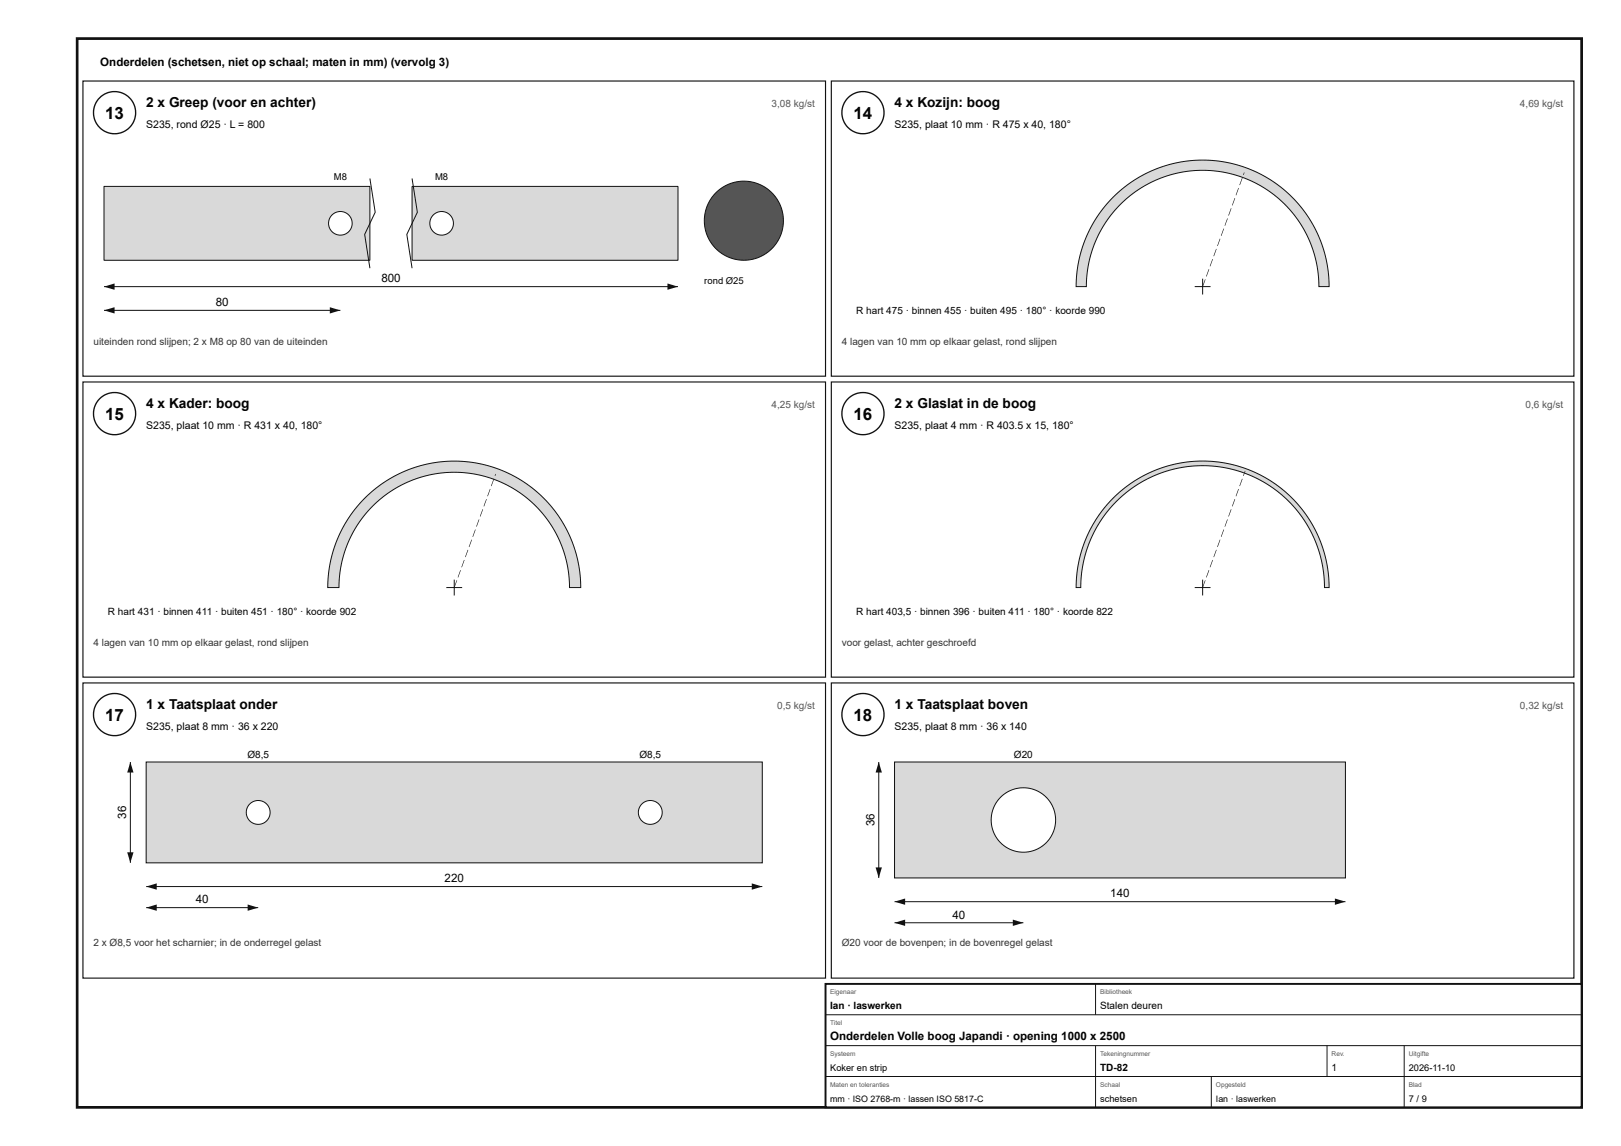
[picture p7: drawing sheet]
<svg xmlns="http://www.w3.org/2000/svg" width="420mm" height="297mm" viewBox="0 0 420 297" stroke-linecap="round" stroke-linejoin="round" font-family="sans-serif">
<path d="M20 10h390v277h-390z" fill="none" stroke="#111" stroke-width=".7" stroke-linecap="butt"/>
<path d="M21.5 21h192.5v76.5h-192.5z" fill="none" stroke="#111" stroke-width=".3"/>
<circle cx="29.7" cy="29.2" r="5.5" fill="#fff"/>
<circle cx="29.7" cy="29.2" r="5.5" fill="none" stroke="#111" stroke-width=".35"/>
<path d="M27 48.3h68.9v19.2h-68.9z" fill="#d7dadc"/>
<path d="M27 48.3h68.9v19.2h-68.9z" fill="none" stroke="#111" stroke-width=".26"/>
<path d="M106.8 48.3h68.9v19.2h-68.9z" fill="#d7dadc"/>
<path d="M95.9 46.3l1.4 8.7-2.8 5.8 1.4 8.7M106.8 48.3h68.9v19.2h-68.9zM106.8 46.3l1.4 8.7-2.7 5.8 1.3 8.7M27 74.3h148.7" fill="none" stroke="#111" stroke-width=".26"/>
<g fill="#111">
<path d="M27 74.3l2.7-.8v1.6z"/>
<path d="M173 73.5l2.7 .8-2.7 .8z"/>
</g>
<circle cx="88.2" cy="57.9" r="3.1" fill="#fff"/>
<circle cx="88.2" cy="57.9" r="3.1" fill="none" stroke="#111" stroke-width=".26"/>
<circle cx="114.5" cy="57.9" r="3.1" fill="#fff"/>
<g fill="none" stroke="#111" stroke-width=".26">
<path d="M27 80.4h61.2"/>
<circle cx="114.5" cy="57.9" r="3.1"/>
</g>
<g fill="#111">
<path d="M27 80.4l2.7-.8v1.6z"/>
<path d="M85.5 79.6l2.7 .8-2.7 .8z"/>
</g>
<circle cx="192.8" cy="57.2" r="10.2" fill="#555"/>
<circle cx="192.8" cy="57.2" r="10.2" fill="none" stroke="#111" stroke-width=".26"/>
<path d="M215.5 21h192.5v76.5h-192.5z" fill="none" stroke="#111" stroke-width=".3"/>
<circle cx="223.7" cy="29.2" r="5.5" fill="#fff"/>
<circle cx="223.7" cy="29.2" r="5.5" fill="none" stroke="#111" stroke-width=".35"/>
<path d="M288.6 51.1l3.6-3.2 4.1-2.5 4.4-2 4.7-1.3 4.7-.6 4.9 .1 4.7 .9 4.6 1.5 4.3 2.2 3.9 2.7 3.5 3.4 3 3.8 2.4 4.2 1.7 4.5 1.1 4.7 .3 4.8h-2.6l-.2-3.3-.5-3-.7-2.8-1.1-2.8-1.2-2.7-1.8-2.8-1.8-2.3-2.3-2.4-2.3-1.9-2.4-1.7-5-2.4-5.3-1.6-5.6-.5-5.5 .5-2.8 .7-2.8 1-5 2.5-4.4 3.4-2 2.1-2.1 2.6-1.6 2.5-1.3 2.7-1.1 2.7-.8 3.2-.5 3.3-.2 3h-2.6l.1-3.2 .5-3.2 .8-3.1 1.1-3.1 1.3-2.9 1.7-2.7 1.9-2.6z" fill="#d7dadc"/>
<path d="M288.6 51.1l3.6-3.2 4.1-2.5 4.4-2 4.7-1.3 4.7-.6 4.9 .1 4.7 .9 4.6 1.5 4.3 2.2 3.9 2.7 3.5 3.4 3 3.8 2.4 4.2 1.7 4.5 1.1 4.7 .3 4.8h-2.6l-.2-3.3-.5-3-.7-2.8-1.1-2.8-1.2-2.7-1.8-2.8-1.8-2.3-2.3-2.4-2.3-1.9-2.4-1.7-5-2.4-5.3-1.6-5.6-.5-5.5 .5-2.8 .7-2.8 1-5 2.5-4.4 3.4-2 2.1-2.1 2.6-1.6 2.5-1.3 2.7-1.1 2.7-.8 3.2-.5 3.3-.2 3h-2.6l.1-3.2 .5-3.2 .8-3.1 1.1-3.1 1.3-2.9 1.7-2.7 1.9-2.6zM309.7 74.3h4.1M311.7 72.2v4.1" fill="none" stroke="#111" stroke-width=".26"/>
<path d="M312.4 72.4h.1l-.7 1.9h-.1zM313.3 69.7l.2 .1-.7 1.9-.2-.1zM314.3 67.1l.1 .1-.7 1.8h-.1zM315.2 64.5h.2l-.7 1.9h-.1zM316.2 61.9h.1l-.6 1.9-.2-.1zM317.2 59.2l.1 .1-.7 1.9-.1-.1zM318.1 56.6h.2l-.7 1.9h-.2zM319.1 54h.1l-.7 1.9-.1-.1zM320 51.3l.2 .1-.7 1.9-.1-.1zM321 48.7l.1 .1-.6 1.8h-.2zM322 46.1h.1l-.7 1.9h-.1zM322.5 44.7h.1l-.2 .7-.2-.1z" fill="#111"/>
<path d="M21.5 99h192.5v76.5h-192.5z" fill="none" stroke="#111" stroke-width=".3"/>
<circle cx="29.7" cy="107.2" r="5.5" fill="#fff"/>
<circle cx="29.7" cy="107.2" r="5.5" fill="none" stroke="#111" stroke-width=".35"/>
<path d="M94.6 129.1l3.6-3.1 4.1-2.6 4.4-2 4.7-1.3 4.7-.6 4.9 .2 4.7 .8 4.6 1.5 4.3 2.2 3.9 2.7 3.5 3.4 3 3.8 2.4 4.2 1.7 4.5 1.1 4.7 .3 4.8h-2.9l-.1-2.9-.5-3.3-.8-2.8-1.1-3.1-1.4-2.6-1.7-2.8-2.1-2.6-2.1-2.1-4.4-3.3-4.9-2.4-5.3-1.5-5.5-.5-5.4 .5-5.3 1.5-4.9 2.4-4.4 3.3-2.1 2.1-2.1 2.6-1.6 2.4-1.5 3-1 2.7-.9 3.2-.4 2.9-.2 3.3h-2.9l.1-3.2 .5-3.2 .8-3.1 1.1-3.1 1.3-2.9 1.7-2.7 1.9-2.6z" fill="#d7dadc"/>
<path d="M94.6 129.1l3.6-3.1 4.1-2.6 4.4-2 4.7-1.3 4.7-.6 4.9 .2 4.7 .8 4.6 1.5 4.3 2.2 3.9 2.7 3.5 3.4 3 3.8 2.4 4.2 1.7 4.5 1.1 4.7 .3 4.8h-2.9l-.1-2.9-.5-3.3-.8-2.8-1.1-3.1-1.4-2.6-1.7-2.8-2.1-2.6-2.1-2.1-4.4-3.3-4.9-2.4-5.3-1.5-5.5-.5-5.4 .5-5.3 1.5-4.9 2.4-4.4 3.3-2.1 2.1-2.1 2.6-1.6 2.4-1.5 3-1 2.7-.9 3.2-.4 2.9-.2 3.3h-2.9l.1-3.2 .5-3.2 .8-3.1 1.1-3.1 1.3-2.9 1.7-2.7 1.9-2.6zM115.7 152.3h4.1M117.7 150.2v4.1" fill="none" stroke="#111" stroke-width=".26"/>
<path d="M118.4 150.4h.1l-.7 1.9h-.1zM119.3 147.7l.2 .1-.7 1.9-.2-.1zM120.3 145.1l.1 .1-.7 1.8h-.1zM121.2 142.5h.2l-.7 1.9h-.1zM122.2 139.9h.1l-.6 1.9-.2-.1zM123.2 137.2l.1 .1-.7 1.9-.1-.1zM124.1 134.6h.2l-.7 1.9h-.2zM125.1 132h.1l-.7 1.9-.1-.1zM126 129.3l.2 .1-.7 1.9-.1-.1zM127 126.7l.1 .1-.6 1.8h-.2zM128 124.1h.1l-.7 1.9-.1-.1zM128.4 122.8l.2 .1-.2 .5-.2-.1z" fill="#111"/>
<path d="M215.5 99h192.5v76.5h-192.5z" fill="none" stroke="#111" stroke-width=".3"/>
<circle cx="223.7" cy="107.2" r="5.5" fill="#fff"/>
<circle cx="223.7" cy="107.2" r="5.5" fill="none" stroke="#111" stroke-width=".35"/>
<path d="M288.6 129.1l3.6-3.2 4.1-2.5 4.4-2 4.7-1.3 4.7-.6 4.9 .1 4.7 .9 4.6 1.5 4.3 2.2 3.9 2.7 3.5 3.4 3 3.8 2.4 4.2 1.7 4.5 1.1 4.7 .3 4.8h-1.2l-.2-3.9-.6-3.4-1-3.4-1.4-3.2-1.3-2.4-1.7-2.5-3.6-4.1-2.3-2-2.6-1.8-2.6-1.5-2.5-1.2-3-1-2.6-.6-3.1-.5-3.1-.1-3 .1-3.1 .5-2.7 .6-2.9 1-2.8 1.3-2.7 1.6-2.2 1.6-2.3 2-1.9 2-2 2.4-2.7 4.6-1.4 3.2-1 3.4-.6 3.4-.2 3.9h-1.2l.1-3.2 .5-3.2 .8-3.1 1.1-3.1 1.3-2.9 1.7-2.7 1.9-2.6z" fill="#d7dadc"/>
<path d="M288.6 129.1l3.6-3.2 4.1-2.5 4.4-2 4.7-1.3 4.7-.6 4.9 .1 4.7 .9 4.6 1.5 4.3 2.2 3.9 2.7 3.5 3.4 3 3.8 2.4 4.2 1.7 4.5 1.1 4.7 .3 4.8h-1.2l-.2-3.9-.6-3.4-1-3.4-1.4-3.2-1.3-2.4-1.7-2.5-3.6-4.1-2.3-2-2.6-1.8-2.6-1.5-2.5-1.2-3-1-2.6-.6-3.1-.5-3.1-.1-3 .1-3.1 .5-2.7 .6-2.9 1-2.8 1.3-2.7 1.6-2.2 1.6-2.3 2-1.9 2-2 2.4-2.7 4.6-1.4 3.2-1 3.4-.6 3.4-.2 3.9h-1.2l.1-3.2 .5-3.2 .8-3.1 1.1-3.1 1.3-2.9 1.7-2.7 1.9-2.6zM309.7 152.3h4.1M311.7 150.2v4.1" fill="none" stroke="#111" stroke-width=".26"/>
<path d="M312.4 150.4h.1l-.7 1.9h-.1zM313.3 147.7l.2 .1-.7 1.9-.2-.1zM314.3 145.1l.1 .1-.7 1.8h-.1zM315.2 142.5h.2l-.7 1.9h-.1zM316.2 139.9h.1l-.6 1.9-.2-.1zM317.2 137.2l.1 .1-.7 1.9-.1-.1zM318.1 134.6h.2l-.7 1.9h-.2zM319.1 132h.1l-.7 1.9-.1-.1zM320 129.3l.2 .1-.7 1.9-.1-.1zM321 126.7l.1 .1-.6 1.8h-.2zM322 124.1h.1l-.7 1.9h-.1zM322.7 122l.2 .1-.5 1.3-.2-.1z" fill="#111"/>
<path d="M21.5 177h192.5v76.5h-192.5z" fill="none" stroke="#111" stroke-width=".3"/>
<circle cx="29.7" cy="185.2" r="5.5" fill="#fff"/>
<circle cx="29.7" cy="185.2" r="5.5" fill="none" stroke="#111" stroke-width=".35"/>
<path d="M37.9 197.5h159.7v26.1h-159.7z" fill="#d7dadc"/>
<path d="M37.9 197.5h159.7v26.1h-159.7z" fill="none" stroke="#111" stroke-width=".26"/>
<circle cx="66.9" cy="210.6" r="3.1" fill="#fff"/>
<circle cx="66.9" cy="210.6" r="3.1" fill="none" stroke="#111" stroke-width=".26"/>
<circle cx="168.6" cy="210.6" r="3.1" fill="#fff"/>
<g fill="none" stroke="#111" stroke-width=".26">
<path d="M37.9 229.8h159.7"/>
<circle cx="168.6" cy="210.6" r="3.1"/>
</g>
<g fill="#111">
<path d="M37.9 229.8l2.7-.9v1.7z"/>
<path d="M194.9 228.9l2.7 .9-2.7 .8z"/>
</g>
<path d="M33.8 197.5v26.1" fill="none" stroke="#111" stroke-width=".26"/>
<g fill="#111">
<path d="M33.8 197.5l.8 2.7h-1.6z"/>
<path d="M33 220.9h1.6l-.8 2.7z"/>
</g>
<path d="M37.9 235.2h29" fill="none" stroke="#111" stroke-width=".26"/>
<g fill="#111">
<path d="M37.9 235.2l2.7-.8v1.7z"/>
<path d="M64.2 234.4l2.7 .8-2.7 .9z"/>
</g>
<path d="M215.5 177h192.5v76.5h-192.5z" fill="none" stroke="#111" stroke-width=".3"/>
<circle cx="223.7" cy="185.2" r="5.5" fill="#fff"/>
<circle cx="223.7" cy="185.2" r="5.5" fill="none" stroke="#111" stroke-width=".35"/>
<path d="M231.9 197.5h116.9v30h-116.9z" fill="#d7dadc"/>
<path d="M231.9 197.5h116.9v30h-116.9z" fill="none" stroke="#111" stroke-width=".26"/>
<circle cx="265.3" cy="212.5" r="8.3" fill="#fff"/>
<g fill="none" stroke="#111" stroke-width=".26">
<path d="M231.9 233.7h116.9"/>
<circle cx="265.3" cy="212.5" r="8.3"/>
</g>
<g fill="#111">
<path d="M231.9 233.7l2.7-.8v1.6z"/>
<path d="M346 232.9l2.8 .8-2.8 .8z"/>
</g>
<path d="M227.8 197.5v30" fill="none" stroke="#111" stroke-width=".26"/>
<g fill="#111">
<path d="M227.8 197.5l.8 2.7h-1.6z"/>
<path d="M227 224.8h1.6l-.8 2.7z"/>
</g>
<path d="M231.9 239.2h33.4" fill="none" stroke="#111" stroke-width=".26"/>
<g fill="#111">
<path d="M231.9 239.2l2.7-.9v1.7z"/>
<path d="M262.5 238.3l2.8 .9-2.8 .8z"/>
</g>
<path d="M214 255h196v32h-196z" fill="#fff"/>
<path d="M214 255h196v32h-196z" fill="none" stroke="#111" stroke-width=".5"/>
<path d="M284 255v8M214 263h196M214 271h196M214 279h196M284 271v16M314 279v8M344 271v8M364 271v16" fill="none" stroke="#111" stroke-width=".26"/>
<g font-size="4.4">
<text x="27.3" y="30.8">13</text>
<text x="221.3" y="30.8">14</text>
<text x="27.3" y="108.8">15</text>
<text x="221.3" y="108.8">16</text>
<text x="27.3" y="186.8">17</text>
<text x="221.3" y="186.8">18</text>
</g>
<g font-size="3.6">
<text x="37.9" y="27.8">2 x Greep (voor en achter)</text>
<text x="231.9" y="27.8">4 x Kozijn: boog</text>
<text x="37.9" y="105.8">4 x Kader: boog</text>
<text x="231.9" y="105.8">2 x Glaslat in de boog</text>
<text x="37.9" y="183.8">1 x Taatsplaat onder</text>
<text x="231.9" y="183.8">1 x Taatsplaat boven</text>
</g>
<g font-size="3">
<text x="26" y="17">Onderdelen (schetsen, niet op schaal; maten in mm) (vervolg 3)</text>
<text x="98.9" y="73.2">800</text>
<text x="55.9" y="79.3">80</text>
<text x="32.7" y="212.2" transform="rotate(-90 32.7 212.2)">36</text>
<text x="226.7" y="214.2" transform="rotate(-90 226.7 214.2)">36</text>
<text x="115.2" y="228.7">220</text>
<text x="287.8" y="232.6">140</text>
<text x="50.7" y="234.1">40</text>
<text x="246.9" y="238.1">40</text>
<text x="215.2" y="269.6">Onderdelen Volle boog Japandi · opening 1000 x 2500</text>
</g>
<g font-size="2.7">
<text x="37.9" y="33.3">S235, rond Ø25 · L = 800</text>
<text x="231.9" y="33.3">S235, plaat 10 mm · R 475 x 40, 180°</text>
<text x="37.9" y="111.3">S235, plaat 10 mm · R 431 x 40, 180°</text>
<text x="231.9" y="111.3">S235, plaat 4 mm · R 403.5 x 15, 180°</text>
<text x="37.9" y="189.3">S235, plaat 8 mm · 36 x 220</text>
<text x="231.9" y="189.3">S235, plaat 8 mm · 36 x 140</text>
</g>
<g font-size="2.6" fill="#555">
<text x="200" y="27.8">3,08 kg/st</text>
<text x="394" y="27.8">4,69 kg/st</text>
<text x="200" y="105.8">4,25 kg/st</text>
<text x="395.5" y="105.8">0,6 kg/st</text>
<text x="201.5" y="183.8">0,5 kg/st</text>
<text x="394" y="183.8">0,32 kg/st</text>
</g>
<g font-size="2.6">
<text x="222" y="81.5">R hart 475 · binnen 455 · buiten 495 · 180° · koorde 990</text>
<text x="28" y="159.5">R hart 431 · binnen 411 · buiten 451 · 180° · koorde 902</text>
<text x="222" y="159.5">R hart 403,5 · binnen 396 · buiten 411 · 180° · koorde 822</text>
<text x="64.1" y="196.4">Ø8,5</text>
<text x="165.8" y="196.4">Ø8,5</text>
<text x="262.8" y="196.4">Ø20</text>
<text x="215.2" y="261.6">Ian · laswerken</text>
<text x="285.2" y="261.6">Stalen deuren</text>
<text x="285.2" y="277.6">TD-82</text>
<text x="345.2" y="277.6">1</text>
</g>
<g font-size="2.6" fill="#333">
<text x="24.2" y="89.3">uiteinden rond slijpen; 2 x M8 op 80 van de uiteinden</text>
<text x="218.2" y="89.3">4 lagen van 10 mm op elkaar gelast, rond slijpen</text>
<text x="24.2" y="167.3">4 lagen van 10 mm op elkaar gelast, rond slijpen</text>
<text x="218.2" y="167.3">voor gelast, achter geschroefd</text>
<text x="24.2" y="245.3">2 x Ø8,5 voor het scharnier; in de onderregel gelast</text>
<text x="218.2" y="245.3">Ø20 voor de bovenpen; in de bovenregel gelast</text>
</g>
<g font-size="2.5">
<text x="86.5" y="46.7">M8</text>
<text x="112.8" y="46.7">M8</text>
<text x="182.6" y="73.6">rond Ø25</text>
</g>
<g font-size="2.4">
<text x="215.2" y="277.6">Koker en strip</text>
<text x="365.2" y="277.6">2026-11-10</text>
<text x="285.2" y="285.6">schetsen</text>
<text x="365.2" y="285.6">7 / 9</text>
</g>
<g font-size="2.3">
<text x="215.2" y="285.6">mm · ISO 2768-m · lassen ISO 5817-C</text>
<text x="315.2" y="285.6">Ian · laswerken</text>
</g>
<g font-size="1.7" fill="#555">
<text x="215.2" y="257.6">Eigenaar</text>
<text x="285.2" y="257.6">Bibliotheek</text>
<text x="215.2" y="265.6">Titel</text>
<text x="215.2" y="273.6">Systeem</text>
<text x="285.2" y="273.6">Tekeningnummer</text>
<text x="345.2" y="273.6">Rev.</text>
<text x="365.2" y="273.6">Uitgifte</text>
<text x="215.2" y="281.6">Maten en toleranties</text>
<text x="285.2" y="281.6">Schaal</text>
<text x="315.2" y="281.6">Opgesteld</text>
<text x="365.2" y="281.6">Blad</text>
</g>
</svg>
